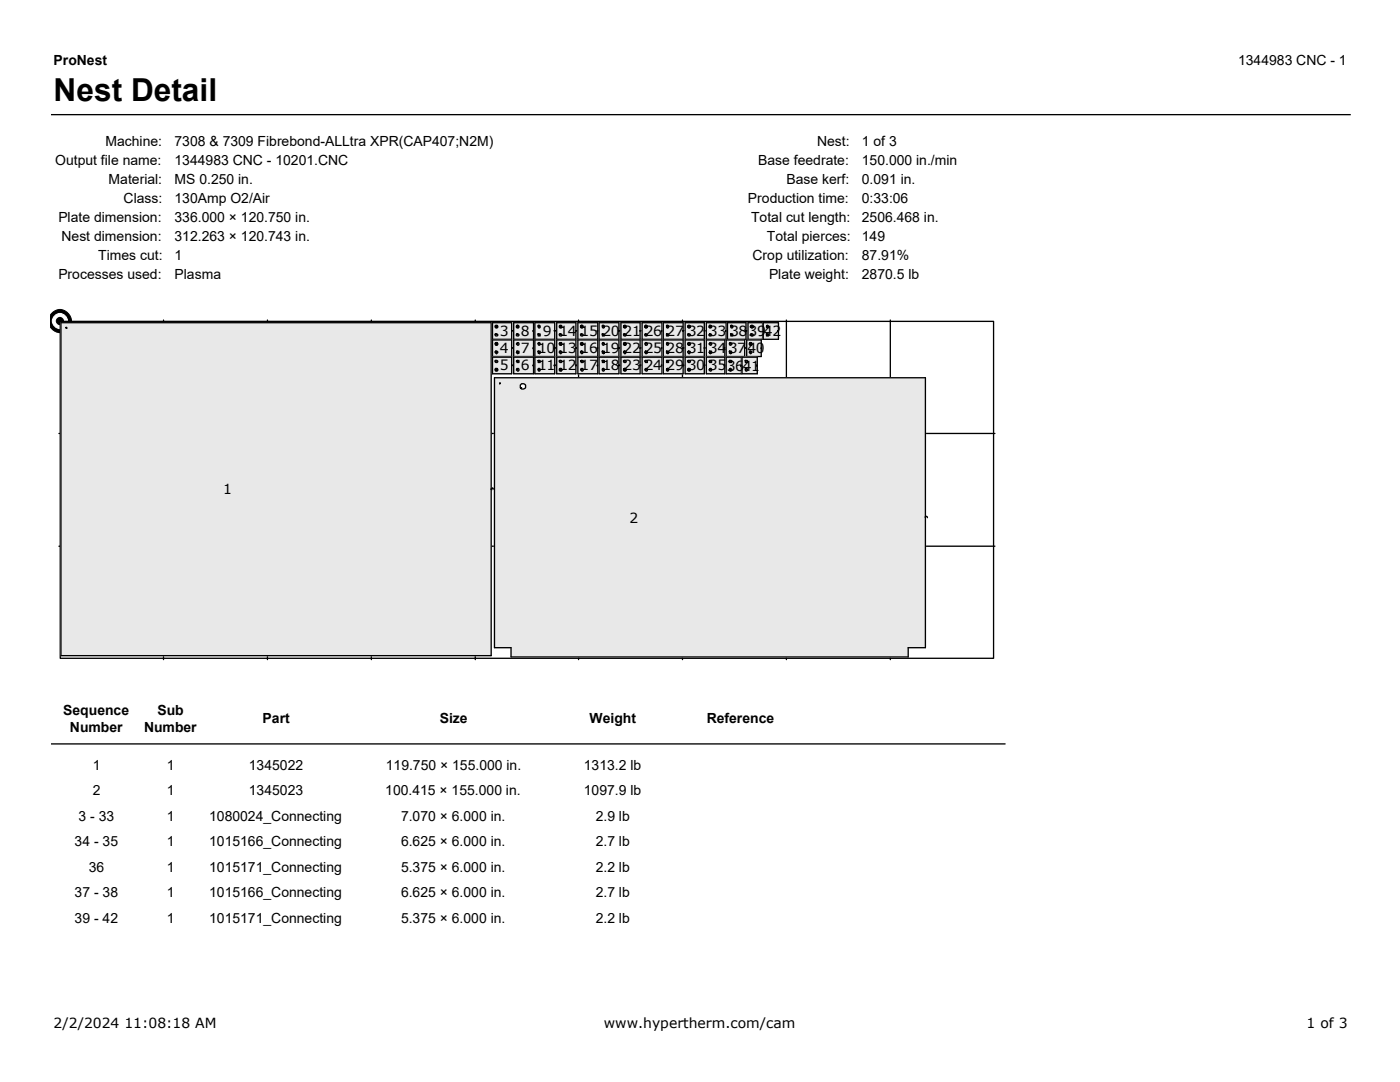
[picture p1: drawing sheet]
<svg xmlns="http://www.w3.org/2000/svg" width="279mm" height="216mm" viewBox="0 0 279 216" stroke-linecap="round" stroke-linejoin="round" font-family="sans-serif">
<path d="M10.2 22.9h259.4" fill="none" stroke="#000" stroke-width=".26"/>
<g fill="#000" stroke="#000" stroke-width=".2">
<path d="M10.4 62.5a2.28 2.28 0 0 1 3.2-.1 2.28 2.28 0 0 1 0 3.3 2.28 2.28 0 0 1-3.2 0l-.3-.5v-2.3z" fill-rule="evenodd"/>
<circle cx="12" cy="64.1" r=".72"/>
</g>
<circle cx="12" cy="64.1" r="1.5" fill="#fff" stroke="#fff" stroke-width=".2"/>
<path d="M12 64.1h186.3v67.3h-186.3z" fill-rule="evenodd" fill="#fff" stroke="#000" stroke-width=".26"/>
<g fill="none" stroke="#000" stroke-width=".26">
<path d="M12.2 64.4h85.8v66.4h-85.8zM13.2 65.5h.1M13.2 65.3l.1 .2zM32.6 63.9v.4M53.4 63.9v.4M74.1 63.9v.4M94.9 63.9v.4M98.3 64.4h3.8v3.3h-3.8zM98.3 67.8h3.8v3.3h-3.8zM98.3 71.3h3.8v3.3h-3.8zM98.7 75.4h86v53.8h-3.5v1.9h-79.2v-1.9h-3.3zM98.8 65.1h.1"/>
<path d="M98.8 68.5h.1M98.8 73.7h.1M98.9 66.6l.2 .2M98.9 66.6l-.1 .2M98.9 65.1v-.2l.2 .3M98.9 64.9h.2a.28 .28 0 0 1 .2 .4 .28 .28 0 0 1-.4 .2l-.1-.2zM98.9 70.1h.2v.2M98.9 70.1l-.1 .1M98.9 68.5l.2 .1M98.9 68.4h.2a.28 .28 0 0 1 .2 .3 .28 .28 0 0 1-.4 .2l-.1-.1zM98.9 73.7v-.2l.2 .3M98.9 73.5h.2a.28 .28 0 0 1 .2 .4 .28 .28 0 0 1-.4 .2l-.1-.2z"/>
<path d="M98.9 71.9l.2 .2M98.9 71.9l-.1 .2M99.7 76.4v.2M99.7 76.4h.2l-.2 .2zM99.7 76.6h.1M102.1 66h.1M102.1 69.4h.1M102.1 66h.3M102.1 69.4h.3M102.4 72.9h-.3v.1M102.5 64.4h4v1.6h-.2l.2 .1v1.6h-4zM102.5 67.8h4v1.6h-.2l.2 .2v1.5h-4z"/>
<path d="M102.5 71.3h4v3.3h-4zM103.2 66.6l.1 .2M103.2 66.6v.2M103.2 65.1l.1-.2v.3M103.2 64.9h.1a.28 .28 0 0 1 .3 .4 .28 .28 0 0 1-.4 .2l-.2-.2zM103.2 65.1h.1M103.2 70.1h.1v.2M103.2 70.1v.1M103.2 68.5l.1 .1M103.2 68.5h.1M103.2 73.7v-.2l.1 .3M103.2 73.7h.1"/>
<path d="M103.2 71.9l.1 .2M103.2 71.9h.1M103.3 68.4l.3 .1-.2 .4-.4-.3zM103.3 73.5l.3 .2-.2 .4-.4-.3zM104 77.5h.1M104.1 77.4l-.1 .1M106.5 66h.1M106.5 69.4h.1M106.6 72.9h-.3l.2 .1M106.7 64.4h4v1.6h-.1l.1 .1v1.6h-4zM106.7 67.8h4v1.6h-.1l.1 .2v1.5h-4zM106.7 71.3h4v3.3h-4z"/>
<path d="M107.4 66.6l.3 .2h-.2M107.4 66.6v.2M107.4 65.1l.1-.2 .2 .2-.2 .1M107.4 65.1l.1-.2 .3 .2-.1 .4-.3-.2zM107.4 65.1h.1M107.4 70.1l.3 .1-.2 .1M107.4 70.1h.4l-.1 .5-.3-.1zM107.4 70.1v.1M107.4 68.5h.3l-.2 .1M107.4 68.5h.1M107.4 73.7l.1-.2 .2 .2-.2 .1M107.4 73.7l.1-.2 .3 .2-.1 .4-.3-.2z"/>
<path d="M107.4 73.7h.1M107.4 71.9h.3l-.2 .2M107.4 71.9h.1M107.5 68.4l.3 .1-.1 .4-.3-.1zM110.7 66h.1M110.7 69.4h.1M111 72.9h-.4l.1 .1M111.1 64.4h3.8v3.3h-3.8zM111.1 67.8h3.8v3.3h-3.8zM111.1 71.3h3.8v3.3h-3.8zM111.6 65.1l.3-.2a.28 .28 0 0 1 .3 .4 .28 .28 0 0 1-.4 .2zM111.6 65.1h.2"/>
<path d="M111.6 68.5h.2M111.6 73.7l.3-.2a.28 .28 0 0 1 .3 .4 .28 .28 0 0 1-.4 .2zM111.6 73.7h.2M111.8 66.6l.1 .2M111.8 66.6l-.2 .2M111.8 65.1v-.2l.1 .3M111.8 70.1h.1v.2M111.8 70.1l-.2 .1M111.8 68.5l.1 .1M111.8 68.4h.1a.28 .28 0 0 1 .3 .3 .28 .28 0 0 1-.4 .2l-.2-.1zM111.8 73.7v-.2l.1 .3M111.8 71.9l.1 .2"/>
<path d="M111.8 71.9l-.2 .2M114.9 66h.1M114.9 69.4h.1M114.9 66h.3M114.9 69.4h.3M115.2 72.9h-.3v.1M115.3 64.4h4v1.6h-.1l.1 .1v1.6h-4zM115.3 67.8h4v1.6h-.1l.1 .2v1.5h-4zM115.3 71.3h4v3.3h-4zM115.5 63.9v.4M115.5 74.7v.5M116 66.6l.1 .2"/>
<path d="M116 66.6v.2M116 65.1l.1-.2v.3M116 64.9h.1a.28 .28 0 0 1 .3 .4 .28 .28 0 0 1-.4 .2l-.1-.2zM116 65.1h.1M116 70.1h.1v.2M116 70.1v.1M116 68.5l.1 .1M116 68.4h.1a.28 .28 0 0 1 .3 .3 .28 .28 0 0 1-.4 .2l-.1-.1zM116 68.5h.1M116 73.7v-.2l.1 .3M116 73.7l.1-.2 .3 .2-.1 .4-.4-.3zM116 73.7h.1"/>
<path d="M116 71.9l.1 .2M116 71.9v.2M119.3 66h.1M119.3 69.4h.1M119.4 72.9h-.2l.1 .1M119.6 64.4h3.9v1.6h-.1l.1 .1v1.6h-3.9zM119.6 67.8h3.9v1.6h-.1l.1 .2v1.5h-3.9zM119.6 71.3h3.9v3.3h-3.9zM120.2 66.6l.3 .2h-.2M120.2 66.6v.2M120.2 65.1l.1-.2 .2 .2-.2 .1M120.2 65.1l.1-.2 .3 .2-.1 .4-.3-.2z"/>
<path d="M120.2 65.1h.1M120.2 70.1l.3 .1-.2 .1M120.2 70.1h.4l-.1 .5-.3-.1zM120.2 70.1v.1M120.2 68.5h.3l-.2 .1M120.2 68.5h.1M120.2 73.7l.1-.2 .2 .2-.2 .1M120.2 73.7l.1-.2 .3 .2-.1 .4-.3-.2zM120.2 73.7h.1M120.2 71.9h.3l-.2 .2M120.2 71.9v.2M120.3 68.4l.3 .1-.1 .4-.3-.1z"/>
<path d="M123.5 66h.1M123.5 69.4h.1M123.5 66h.2M123.5 69.4h.2M123.8 72.9l-.4 .1h.1M123.9 64.4h3.8v3.3h-3.8zM123.9 67.8h3.8v3.3h-3.8zM123.9 71.3h3.8v3.3h-3.8zM124.4 65.1h.2M124.4 68.5h.2M124.4 73.7h.2M124.6 66.6l.1 .2"/>
<path d="M124.6 66.6l-.2 .2M124.6 65.1v-.2l.1 .3M124.6 64.9h.1a.28 .28 0 0 1 .3 .4 .28 .28 0 0 1-.4 .2l-.2-.2zM124.6 70.1h.1v.2M124.6 70.1l-.2 .1M124.6 68.5l.1 .1M124.6 68.4h.1a.28 .28 0 0 1 .3 .3 .28 .28 0 0 1-.4 .2l-.2-.1zM124.6 73.7v-.2l.1 .3M124.6 73.5h.1a.28 .28 0 0 1 .3 .4 .28 .28 0 0 1-.4 .2l-.2-.2zM124.6 71.9l.1 .2M124.6 71.9l-.2 .2M127.7 66h.1"/>
<path d="M127.7 69.4h.1M127.7 66h.3M127.7 69.4h.3M128 72.9h-.3v.1M128.1 64.4h4v1.6h-.1l.1 .1v1.6h-4zM128.1 67.8h4v1.6h-.1l.1 .2v1.5h-4zM128.1 71.3h4v3.3h-4zM128.8 66.6l.1 .2M128.8 66.6v.2M128.8 65.1l.1-.2v.3M128.8 64.9h.1a.28 .28 0 0 1 .3 .4 .28 .28 0 0 1-.4 .2l-.1-.2zM128.8 65.1h.1"/>
<path d="M128.8 70.1h.1v.2M128.8 70.1v.1M128.8 68.5l.1 .1M128.8 68.5h.1M128.8 73.7v-.2l.1 .3M128.8 73.7l.1-.2 .3 .2-.1 .4-.4-.3zM128.8 73.7h.1M128.8 71.9l.1 .2M128.8 71.9v.2M132.1 66h.1M132.1 69.4h.1M132.2 72.9h-.2l.1 .1"/>
<path d="M132.4 64.4h3.9v1.6h-.1l.1 .1v1.6h-3.9zM132.4 67.8h3.9v1.6h-.1l.1 .2v1.5h-3.9zM132.4 71.3h3.9v3.3h-3.9zM133 66.6l.3 .2h-.1M133 66.6v.2M133 65.1l.2-.2 .1 .2-.1 .1M133 65.1l.2-.2 .2 .2-.1 .4-.3-.2zM133 65.1h.1M133 70.1l.3 .1-.1 .1M133 70.1h.4l-.1 .5-.3-.1zM133 70.1v.1M133 68.5h.3l-.1 .1"/>
<path d="M133 68.5h.1M133 73.7l.2-.2 .1 .2-.1 .1M133 73.7l.2-.2 .2 .2-.1 .4-.3-.2zM133 73.7h.1M133 71.9h.3l-.1 .2M133 71.9v.2M133.2 68.4l.2 .1-.1 .4-.3-.1zM136.2 63.9v.4M136.2 74.7v.5M136.3 66h.1M136.3 69.4h.1M136.3 66h.2"/>
<path d="M136.3 69.4h.3M136.6 72.9l-.4 .1h.1M136.7 64.4h3.9v3.3h-3.9zM136.7 67.8h3.9v3.3h-3.9zM136.7 71.3h3.9v3.3h-3.9zM137.3 65.1h.1M137.3 68.5h.1M137.3 73.7h.1M137.4 66.6l.1 .2M137.4 66.6l-.1 .2M137.4 65.1v-.2l.1 .3M137.4 64.9h.1a.28 .28 0 0 1 .3 .4 .28 .28 0 0 1-.4 .2l-.1-.2z"/>
<path d="M137.4 70.1h.1v.2M137.4 70.1l-.1 .1M137.4 68.5l.1 .1M137.4 68.4h.1a.28 .28 0 0 1 .3 .3 .28 .28 0 0 1-.4 .2l-.1-.1zM137.4 73.7v-.2l.1 .3M137.4 73.5h.1a.28 .28 0 0 1 .3 .4 .28 .28 0 0 1-.4 .2l-.1-.2zM137.4 71.9l.1 .2M137.4 71.9l-.1 .2M140.6 66h.1M140.6 69.4h.1M140.6 66h.2M140.6 69.4h.2"/>
<path d="M140.8 72.9h-.2v.1M141 64.4h3.9v1.6h-.1l.1 .1v1.6h-3.9zM141 67.8h3.7v1.6h-.2l.2 .2v1.5h-3.7zM141 71.3h3.7v3.3h-3.7zM141.6 66.6l.2 .2M141.6 66.6v.2M141.6 65.1l.2-.2v.3M141.6 64.9h.2a.28 .28 0 0 1 .2 .4 .28 .28 0 0 1-.4 .2l-.1-.2zM141.6 65.1h.1M141.6 70.1h.2v.2M141.6 70.1v.1M141.6 68.5l.2 .1"/>
<path d="M141.6 68.5h.1M141.6 73.7l.2-.2v.3M141.6 73.7l.2-.2 .2 .2-.1 .4-.4-.3zM141.6 73.7h.1M141.6 71.9l.2 .2M141.6 71.9v.2M141.8 68.4l.2 .1-.1 .4-.4-.3zM144.7 69.4h.1M144.8 72.9h-.3l.2 .1M144.9 66h.1M144.9 67.8h3.7v3.3h-3.7zM144.9 66h.2"/>
<path d="M145.2 64.4h3.7v1.6h-.1h.1v1.7h-3.7zM145.6 70.1l.2 .1-.1 .1M145.6 70.1h.4a.28 .28 0 0 1 0 .4 .28 .28 0 0 1-.4 0zM145.6 70.1v.1M145.6 68.5h.2l-.1 .1M145.6 68.5h.1M145.6 73.7l.1-.2 .1 .3M145.6 73.7h.1M145.6 71.9h.2v.2M145.6 71.9l.5 .2-.1 .2h-.4zM145.6 71.9v.2M145.8 66.6l.3 .2h-.1"/>
<path d="M145.8 66.6v.2M145.8 65.1v-.2l.3 .2-.1 .1M145.8 65.1h.1M147.8 73l.2-.1v.1M147.8 73h.2M147.8 73h.2v-1.7h-3.1v3.3h3.1v-1.6M148.6 69.4h.1M148.6 69.4h.3M148.8 73.7l.1-.2v.3M148.8 73.7l.1-.2 .2 .2-.1 .4-.2-.2zM148.8 73.7h.1M148.8 71.9l.1 .2"/>
<path d="M148.8 71.9v.2M148.9 66h.1M148.9 66h.2M149 67.8h2.9v3.3h-2.9zM149.7 70.1h.1v.2M149.7 70.1v.1M149.7 68.5l.1 .1M149.7 68.4h.1a.28 .28 0 0 1 .3 .3 .28 .28 0 0 1-.4 .2l-.2-.1zM149.7 68.5h.1M149.8 65.1h.1M149.9 66.6l.2 .2M149.9 66.6l-.1 .2"/>
<path d="M149.9 65.1v-.2l.2 .3M149.9 64.9h.2a.28 .28 0 0 1 .2 .4 .28 .28 0 0 1-.4 .2l-.1-.2zM151 73v-.1l.1 .1M151 73h.1M151 73l.1-.1v-1.6h-3v3.3h3v-1.6M151.9 69.4h.1M152.2 66h.1M152.2 66v.1M152.2 66v-1.6h-2.9v3.3h2.9v-1.6M153 66.6h.2l-.1 .2M153 66.6v.2M153 65.1l.1-.2 .1 .2-.1 .1"/>
<path d="M153 65.1h.1M155.2 66h.2M155.2 66l.2 .1M155.4 66v-1.6h-3.1v3.3h3.1v-1.6M156.9 63.9v11.3M177.7 63.9v11.3M11.8 86.5h.2M12 86.5h.1M98.2 86.5h.4M98.6 97.6l-.3-.3-.3 .3 .2 .1M184.7 86.5h13.9M11.8 109h.2"/>
<path d="M12 109h.1M98.2 109h.4M184.7 103.3v-.3h.2l.2 .3M184.7 103.3h.1M184.7 109h13.9M32.6 131v.6M53.4 131v.6M74.1 131v.6M94.9 131v.6M115.5 131.2v.4M136.2 131.2v.4M156.9 131.2v.4"/>
<path d="M177.7 131.2v.4M10.2 148.4h190.5"/>
<circle cx="99.1" cy="72.1" r=".25"/>
<circle cx="99.1" cy="66.8" r=".25"/>
<circle cx="99.1" cy="70.3" r=".25"/>
<circle cx="103.3" cy="66.8" r=".25"/>
<circle cx="103.3" cy="72.1" r=".25"/>
<circle cx="103.3" cy="70.3" r=".25"/>
<circle cx="104.4" cy="77.1" r=".56"/>
<circle cx="107.6" cy="72.1" r=".23"/>
<circle cx="107.6" cy="66.8" r=".23"/>
<circle cx="111.9" cy="66.8" r=".25"/>
<circle cx="111.9" cy="72.1" r=".25"/>
<circle cx="111.9" cy="70.3" r=".25"/>
<circle cx="116.1" cy="66.8" r=".25"/>
<circle cx="116.1" cy="72.1" r=".25"/>
<circle cx="116.1" cy="70.3" r=".25"/>
<circle cx="120.4" cy="72.1" r=".23"/>
<circle cx="120.4" cy="66.8" r=".23"/>
<circle cx="124.7" cy="72.1" r=".25"/>
<circle cx="124.7" cy="70.3" r=".25"/>
<circle cx="124.7" cy="66.8" r=".25"/>
<circle cx="129" cy="70.3" r=".25"/>
<circle cx="129" cy="72.1" r=".25"/>
<circle cx="129" cy="66.8" r=".25"/>
<circle cx="129" cy="68.6" r=".25"/>
<circle cx="133.2" cy="66.8" r=".23"/>
<circle cx="133.2" cy="72.1" r=".23"/>
<circle cx="137.5" cy="66.8" r=".25"/>
<circle cx="137.5" cy="70.3" r=".25"/>
<circle cx="137.5" cy="72.1" r=".25"/>
<circle cx="141.8" cy="72.1" r=".25"/>
<circle cx="141.8" cy="66.8" r=".25"/>
<circle cx="141.8" cy="70.3" r=".25"/>
<circle cx="145.8" cy="68.6" r=".28"/>
<circle cx="145.8" cy="73.8" r=".28"/>
<circle cx="146" cy="65.2" r=".23"/>
<circle cx="146" cy="66.8" r=".23"/>
<circle cx="148.9" cy="72.1" r=".23"/>
<circle cx="149.8" cy="70.3" r=".25"/>
<circle cx="150.1" cy="66.8" r=".25"/>
<circle cx="153.1" cy="65.2" r=".23"/>
<circle cx="153.1" cy="66.8" r=".23"/>
</g>
<g fill="#e8e8e8" stroke="#e8e8e8" stroke-width=".26">
<path d="M13.2 65.3l.1 .2zM12.2 64.4h85.8v66.4h-85.8z" fill-rule="evenodd"/>
<path d="M99.7 76.4v.2l.2-.2zM103.8 77.1a.56 .56 0 0 0 1.1 0 .56 .56 0 0 0-1.1 0zM98.7 75.4h86v53.8h-3.5v1.9h-79.2v-1.9h-3.3z" fill-rule="evenodd"/>
<path d="M98.9 66.8a.25 .25 0 0 0 .5 0 .25 .25 0 0 0-.5 0zM98.8 65.1v.1a.28 .28 0 0 0 .4 .2 .28 .28 0 0 0 .1-.3l-.1-.2zM98.3 64.4h3.8v3.3h-3.8z" fill-rule="evenodd"/>
<path d="M103.1 66.8a.25 .25 0 0 0 .5 0 .25 .25 0 0 0-.5 0zM103.2 64.9l-.2 .3a.28 .28 0 0 0 .4 .2 .28 .28 0 0 0 .2-.3zM102.5 64.4h4v1.6h-.2l.2 .1v1.6h-4z" fill-rule="evenodd"/>
<path d="M107.3 66.8a.25 .25 0 0 0 .5 0 .25 .25 0 0 0-.5 0zM107.4 65.1v.2l.3 .2 .1-.4-.1-.2zM106.7 64.4h4v1.6h-.1l.1 .1v1.6h-4z" fill-rule="evenodd"/>
<path d="M111.7 66.8a.25 .25 0 0 0 .5 0 .25 .25 0 0 0-.5 0zM111.6 65.1v.1a.28 .28 0 0 0 .4 .2 .28 .28 0 0 0 .2-.3l-.2-.2zM111.1 64.4h3.8v3.3h-3.8z" fill-rule="evenodd"/>
<path d="M115.9 66.8a.25 .25 0 0 0 .5 0 .25 .25 0 0 0-.5 0zM116 64.9l-.1 .3a.28 .28 0 0 0 .3 .2 .28 .28 0 0 0 .2-.3zM115.3 64.4h4v1.6h-.1l.1 .1v1.6h-4z" fill-rule="evenodd"/>
<path d="M120.1 66.8a.25 .25 0 0 0 .5 0 .25 .25 0 0 0-.5 0zM120.2 65.1v.2l.3 .2 .1-.4-.1-.2zM119.6 64.4h3.9v1.6h-.1l.1 .1v1.6h-3.9z" fill-rule="evenodd"/>
<path d="M124.5 66.8a.25 .25 0 0 0 .5 0 .25 .25 0 0 0-.5 0zM124.6 64.9l-.2 .3a.28 .28 0 0 0 .4 .2 .28 .28 0 0 0 .2-.3zM123.9 64.4h3.8v3.3h-3.8z" fill-rule="evenodd"/>
<path d="M128.7 66.8a.25 .25 0 0 0 .5 0 .25 .25 0 0 0-.5 0zM128.8 64.9l-.1 .3a.28 .28 0 0 0 .3 .2 .28 .28 0 0 0 .2-.3zM128.1 64.4h4v1.6h-.1l.1 .1v1.6h-4z" fill-rule="evenodd"/>
<path d="M133 66.8a.23 .23 0 0 0 .4 0 .23 .23 0 0 0-.4 0zM133 65.1v.2l.3 .2 .1-.4-.1-.2zM132.4 64.4h3.9v1.6h-.1l.1 .1v1.6h-3.9z" fill-rule="evenodd"/>
<path d="M137.3 66.8a.25 .25 0 0 0 .5 0 .25 .25 0 0 0-.5 0zM137.4 64.9l-.1 .3a.28 .28 0 0 0 .3 .2 .28 .28 0 0 0 .2-.3zM136.7 64.4h3.9v3.3h-3.9z" fill-rule="evenodd"/>
<path d="M141.5 66.8a.25 .25 0 0 0 .5 0 .25 .25 0 0 0-.5 0zM141.6 64.9l-.1 .3a.28 .28 0 0 0 .3 .2 .28 .28 0 0 0 .2-.3zM141 64.4h3.9v1.6h-.1l.1 .1v1.6h-3.9z" fill-rule="evenodd"/>
<path d="M98.9 70.3a.25 .25 0 0 0 .5 0 .25 .25 0 0 0-.5 0zM98.9 68.4l-.1 .2a.28 .28 0 0 0 .4 .3 .28 .28 0 0 0 .1-.4zM98.3 67.8h3.8v3.3h-3.8z" fill-rule="evenodd"/>
<path d="M103.1 70.3a.25 .25 0 0 0 .5 0 .25 .25 0 0 0-.5 0zM103.2 68.5l-.2 .1 .4 .3 .2-.4-.2-.1zM102.5 67.8h4v1.6h-.2l.2 .2v1.5h-4z" fill-rule="evenodd"/>
<path d="M107.4 70.1v.4l.3 .1 .1-.5zM107.4 68.5v.3l.3 .1 .1-.4-.1-.1zM106.7 67.8h4v1.6h-.1l.1 .2v1.5h-4z" fill-rule="evenodd"/>
<path d="M111.7 70.3a.25 .25 0 0 0 .5 0 .25 .25 0 0 0-.5 0zM111.8 68.4l-.2 .2a.28 .28 0 0 0 .4 .3 .28 .28 0 0 0 .2-.4zM111.1 67.8h3.8v3.3h-3.8z" fill-rule="evenodd"/>
<path d="M115.9 70.3a.25 .25 0 0 0 .5 0 .25 .25 0 0 0-.5 0zM116 68.4l-.1 .2a.28 .28 0 0 0 .3 .3 .28 .28 0 0 0 .2-.4zM115.3 67.8h4v1.6h-.1l.1 .2v1.5h-4z" fill-rule="evenodd"/>
<path d="M120.2 70.1v.4l.3 .1 .1-.5zM120.3 68.4l-.1 .4 .3 .1 .1-.4zM119.6 67.8h3.9v1.6h-.1l.1 .2v1.5h-3.9z" fill-rule="evenodd"/>
<path d="M124.5 70.3a.25 .25 0 0 0 .5 0 .25 .25 0 0 0-.5 0zM124.6 68.4l-.2 .2a.28 .28 0 0 0 .4 .3 .28 .28 0 0 0 .2-.4zM123.9 67.8h3.8v3.3h-3.8z" fill-rule="evenodd"/>
<path d="M128.7 70.3a.25 .25 0 0 0 .5 0 .25 .25 0 0 0-.5 0zM128.8 68.6a.25 .25 0 0 0 .5 0 .25 .25 0 0 0-.5 0zM128.1 67.8h4v1.6h-.1l.1 .2v1.5h-4z" fill-rule="evenodd"/>
<path d="M133 70.1v.4l.3 .1 .1-.5zM133 68.5v.3l.3 .1 .1-.4-.1-.1zM132.4 67.8h3.9v1.6h-.1l.1 .2v1.5h-3.9z" fill-rule="evenodd"/>
<path d="M137.3 70.3a.25 .25 0 0 0 .5 0 .25 .25 0 0 0-.5 0zM137.4 68.4l-.1 .2a.28 .28 0 0 0 .3 .3 .28 .28 0 0 0 .2-.4zM136.7 67.8h3.9v3.3h-3.9z" fill-rule="evenodd"/>
<path d="M98.8 73.7v.1a.28 .28 0 0 0 .4 .2 .28 .28 0 0 0 .1-.3l-.1-.2zM98.9 72.1a.25 .25 0 0 0 .5 0 .25 .25 0 0 0-.5 0zM98.3 71.3h3.8v3.3h-3.8z" fill-rule="evenodd"/>
<path d="M103.2 73.7l-.2 .1 .4 .3 .2-.4-.2-.2zM103.1 72.1a.25 .25 0 0 0 .5 0 .25 .25 0 0 0-.5 0zM102.5 71.3h4v1.6h-.2l.2 .1v1.6h-4z" fill-rule="evenodd"/>
<path d="M107.4 73.7v.2l.3 .2 .1-.4-.1-.2zM107.3 72.1a.25 .25 0 0 0 .5 0 .25 .25 0 0 0-.5 0zM106.7 71.3h4v1.6h-.1l.1 .1v1.6h-4z" fill-rule="evenodd"/>
<path d="M111.6 73.7v.1a.28 .28 0 0 0 .4 .2 .28 .28 0 0 0 .2-.3l-.2-.2zM111.7 72.1a.25 .25 0 0 0 .5 0 .25 .25 0 0 0-.5 0zM111.1 71.3h3.8v3.3h-3.8z" fill-rule="evenodd"/>
<path d="M116 73.7l-.1 .1 .4 .3 .1-.4-.1-.2zM115.9 72.1a.25 .25 0 0 0 .5 0 .25 .25 0 0 0-.5 0zM115.3 71.3h4v1.6h-.1l.1 .1v1.6h-4z" fill-rule="evenodd"/>
<path d="M120.2 73.7v.2l.3 .2 .1-.4-.1-.2zM120.1 72.1a.25 .25 0 0 0 .5 0 .25 .25 0 0 0-.5 0zM119.6 71.3h3.9v1.6l-.1 .1h.1v1.6h-3.9z" fill-rule="evenodd"/>
<path d="M124.6 73.5l-.2 .3a.28 .28 0 0 0 .4 .2 .28 .28 0 0 0 .2-.3zM124.5 72.1a.25 .25 0 0 0 .5 0 .25 .25 0 0 0-.5 0zM123.9 71.3h3.8v3.3h-3.8z" fill-rule="evenodd"/>
<path d="M128.8 73.7l-.1 .1 .4 .3 .1-.4-.1-.2zM128.7 72.1a.25 .25 0 0 0 .5 0 .25 .25 0 0 0-.5 0zM128.1 71.3h4v1.6h-.1l.1 .1v1.6h-4z" fill-rule="evenodd"/>
<path d="M133 73.7v.2l.3 .2 .1-.4-.1-.2zM133 72.1a.23 .23 0 0 0 .4 0 .23 .23 0 0 0-.4 0zM132.4 71.3h3.9v1.6l-.1 .1h.1v1.6h-3.9z" fill-rule="evenodd"/>
<path d="M137.4 73.5l-.1 .3a.28 .28 0 0 0 .3 .2 .28 .28 0 0 0 .2-.3zM137.3 72.1a.25 .25 0 0 0 .5 0 .25 .25 0 0 0-.5 0zM136.7 71.3h3.9v3.3h-3.9z" fill-rule="evenodd"/>
<path d="M141.5 70.3a.25 .25 0 0 0 .5 0 .25 .25 0 0 0-.5 0zM141.6 68.5l-.1 .1 .4 .3 .1-.4-.1-.1zM141 67.8h3.7v1.6h-.2l.2 .2v1.5h-3.7z" fill-rule="evenodd"/>
<path d="M141.6 73.7l-.1 .1 .4 .3 .1-.4-.1-.2zM141.5 72.1a.25 .25 0 0 0 .5 0 .25 .25 0 0 0-.5 0zM141 71.3h3.7v1.6h-.2l.2 .1v1.6h-3.7z" fill-rule="evenodd"/>
<path d="M145.8 66.8a.23 .23 0 0 0 .4 0 .23 .23 0 0 0-.4 0zM145.8 65.2a.23 .23 0 0 0 .4 0 .23 .23 0 0 0-.4 0zM145.2 64.4h3.7v1.6h-.1h.1v1.7h-3.7z" fill-rule="evenodd"/>
<path d="M145.6 70.1v.4a.28 .28 0 0 0 .4 0 .28 .28 0 0 0 0-.4zM145.5 68.6a.3 .3 0 0 0 .6 0 .3 .3 0 0 0-.6 0zM144.9 67.8h3.7v3.3h-3.7z" fill-rule="evenodd"/>
<path d="M145.5 73.8a.3 .3 0 0 0 .6 0 .3 .3 0 0 0-.6 0zM145.6 71.9v.4h.4l.1-.2zM144.9 71.3h3.1v1.7h-.2h.2v1.6h-3.1z" fill-rule="evenodd"/>
<path d="M149.8 66.8a.25 .25 0 0 0 .5 0 .25 .25 0 0 0-.5 0zM149.9 64.9l-.1 .3a.28 .28 0 0 0 .4 .2 .28 .28 0 0 0 .1-.3zM149.3 64.4h2.9v3.3h-2.9z" fill-rule="evenodd"/>
<path d="M149.6 70.3a.25 .25 0 0 0 .5 0 .25 .25 0 0 0-.5 0zM149.7 68.4l-.2 .2a.28 .28 0 0 0 .4 .3 .28 .28 0 0 0 .2-.4zM149 67.8h2.9v3.3h-2.9z" fill-rule="evenodd"/>
<path d="M148.8 73.7v.2l.2 .2 .1-.4-.1-.2zM148.7 72.1a.25 .25 0 0 0 .5 0 .25 .25 0 0 0-.5 0zM148.1 71.3h3v1.6h-.1l.1 .1v1.6h-3z" fill-rule="evenodd"/>
<path d="M152.9 66.8a.25 .25 0 0 0 .5 0 .25 .25 0 0 0-.5 0zM152.9 65.2a.25 .25 0 0 0 .5 0 .25 .25 0 0 0-.5 0zM152.3 64.4h3.1v1.6h-.2l.2 .1v1.6h-3.1z" fill-rule="evenodd"/>
</g>
<text font-size="6.3" x="10.7" y="20.1">Nest Detail</text>
<g font-size="2.8">
<text x="10.7" y="13.1">ProNest</text>
<text x="247.1" y="13.1">1344983 CNC - 1</text>
<text x="21.1" y="29">Machine:</text>
<text x="34.8" y="29">7308 &amp; 7309 Fibrebond-ALLtra XPR(CAP407;N2M)</text>
<text x="163.1" y="29">Nest:</text>
<text x="172" y="29">1 of 3</text>
<text x="11" y="32.8">Output file name:</text>
<text x="34.8" y="32.9">1344983 CNC - 10201.CNC</text>
<text x="151.3" y="32.9">Base feedrate:</text>
<text x="172" y="32.9">150.000 in./min</text>
<text x="21.7" y="36.7">Material:</text>
<text x="24.7" y="40.5">Class:</text>
<text x="34.8" y="36.7">MS 0.250 in.</text>
<text x="34.8" y="40.5">130Amp O2/Air</text>
<text x="149.3" y="40.5">Production time:</text>
<text x="157" y="36.7">Base kerf:</text>
<text x="172" y="36.7">0.091 in.</text>
<text x="172" y="40.5">0:33:06</text>
<text x="11.6" y="44.3">Plate dimension:</text>
<text x="34.8" y="44.3">336.000 × 120.750 in.</text>
<text x="149.9" y="44.3">Total cut length:</text>
<text x="172" y="44.3">2506.468 in.</text>
<text x="12.3" y="48.1">Nest dimension:</text>
<text x="19.6" y="51.8">Times cut:</text>
<text x="34.8" y="48.1">312.263 × 120.743 in.</text>
<text x="34.8" y="51.9">1</text>
<text x="150.2" y="51.9">Crop utilization:</text>
<text x="153" y="48.1">Total pierces:</text>
<text x="172" y="48.1">149</text>
<text x="172" y="51.9">87.91%</text>
<text x="11.6" y="55.7">Processes used:</text>
<text x="34.8" y="55.7">Plasma</text>
<text x="153.5" y="55.7">Plate weight:</text>
<text x="172" y="55.7">2870.5 lb</text>
<text x="99.7" y="66.9">3</text>
<text x="99.7" y="70.4">4</text>
<text x="104" y="70.4">7</text>
<text x="104" y="66.9">8</text>
<text x="107.4" y="70.4">10</text>
<text x="108.3" y="66.9">9</text>
<text x="111.6" y="70.4">13</text>
<text x="111.6" y="66.9">14</text>
<text x="115.9" y="66.9">15</text>
<text x="115.9" y="70.4">16</text>
<text x="120.2" y="70.4">19</text>
<text x="120.2" y="66.9">20</text>
<text x="124.4" y="66.9">21</text>
<text x="124.4" y="70.4">22</text>
<text x="128.7" y="70.4">25</text>
<text x="128.7" y="66.9">26</text>
<text x="133" y="66.9">27</text>
<text x="133" y="70.4">28</text>
<text x="137.3" y="70.4">31</text>
<text x="137.3" y="66.9">32</text>
<text x="141.5" y="66.9">33</text>
<text x="141.5" y="70.4">34</text>
<text x="145.4" y="70.4">37</text>
<text x="145.7" y="66.9">38</text>
<text x="149.1" y="70.4">40</text>
<text x="149.4" y="66.9">39</text>
<text x="152.5" y="66.9">42</text>
<text x="99.7" y="73.8">5</text>
<text x="104" y="73.8">6</text>
<text x="107.4" y="73.8">11</text>
<text x="111.6" y="73.8">12</text>
<text x="115.9" y="73.8">17</text>
<text x="120.2" y="73.8">18</text>
<text x="124.4" y="73.8">23</text>
<text x="128.7" y="73.8">24</text>
<text x="133" y="73.8">29</text>
<text x="137.3" y="73.8">30</text>
<text x="141.5" y="73.8">35</text>
<text x="145.1" y="74">36</text>
<text x="148.2" y="74">41</text>
<text x="44.5" y="98.6">1</text>
<text x="125.6" y="104.3">2</text>
<text x="12.6" y="142.6">Sequence</text>
<text x="31.4" y="142.6">Sub</text>
<text x="14" y="146">Number</text>
<text x="28.7" y="146">Number</text>
<text x="52.4" y="144.3">Part</text>
<text x="87.8" y="144.3">Size</text>
<text x="117.7" y="144.3">Weight</text>
<text x="141" y="144.3">Reference</text>
<text x="18.5" y="153.6">1</text>
<text x="33.3" y="153.6">1</text>
<text x="49.7" y="153.6">1345022</text>
<text x="77" y="153.6">119.750 × 155.000 in.</text>
<text x="116.5" y="153.6">1313.2 lb</text>
<text x="18.5" y="158.7">2</text>
<text x="33.3" y="158.7">1</text>
<text x="49.7" y="158.7">1345023</text>
<text x="76.9" y="158.7">100.415 × 155.000 in.</text>
<text x="116.5" y="158.7">1097.9 lb</text>
<text x="15.7" y="163.8">3 - 33</text>
<text x="33.3" y="163.8">1</text>
<text x="41.7" y="163.8">1080024_Connecting</text>
<text x="45.3" y="167.1">Plate W18X50 -</text>
<text x="80" y="163.8">7.070 × 6.000 in.</text>
<text x="118.9" y="163.8">2.9 lb</text>
<text x="14.9" y="168.8">34 - 35</text>
<text x="17.7" y="173.9">36</text>
<text x="33.3" y="168.8">1</text>
<text x="33.3" y="173.9">1</text>
<text x="41.7" y="168.8">1015166_Connecting</text>
<text x="41.7" y="173.9">1015171_Connecting</text>
<text x="45.3" y="172.2">Plate W12X30 -</text>
<text x="49.7" y="170.5">W10X17</text>
<text x="80" y="168.8">6.625 × 6.000 in.</text>
<text x="80" y="173.9">5.375 × 6.000 in.</text>
<text x="118.9" y="168.8">2.7 lb</text>
<text x="118.9" y="173.9">2.2 lb</text>
<text x="14.9" y="179">37 - 38</text>
<text x="33.3" y="179">1</text>
<text x="41.7" y="179">1015166_Connecting</text>
<text x="42.9" y="175.6">W10X17 &amp; C10X20</text>
<text x="45.3" y="177.3">Plate W10X17 -</text>
<text x="80" y="179">6.625 × 6.000 in.</text>
<text x="118.9" y="179">2.7 lb</text>
<text x="14.9" y="184.1">39 - 42</text>
<text x="33.3" y="184.1">1</text>
<text x="41.7" y="184.1">1015171_Connecting</text>
<text x="42.2" y="180.6">W10X17, W12X30 &amp;</text>
<text x="42.9" y="185.7">W10X17 &amp; C10X20</text>
<text x="45.3" y="182.4">Plate W12X30 -</text>
<text x="50.1" y="184">C10X20</text>
<text x="80" y="184.1">5.375 × 6.000 in.</text>
<text x="118.9" y="184.1">2.2 lb</text>
<text x="10.7" y="205.2">2/2/2024 11:08:18 AM</text>
<text x="120.5" y="205.2">www.hypertherm.com/cam</text>
<text x="260.8" y="205.2">1 of 3</text>
</g>
</svg>
